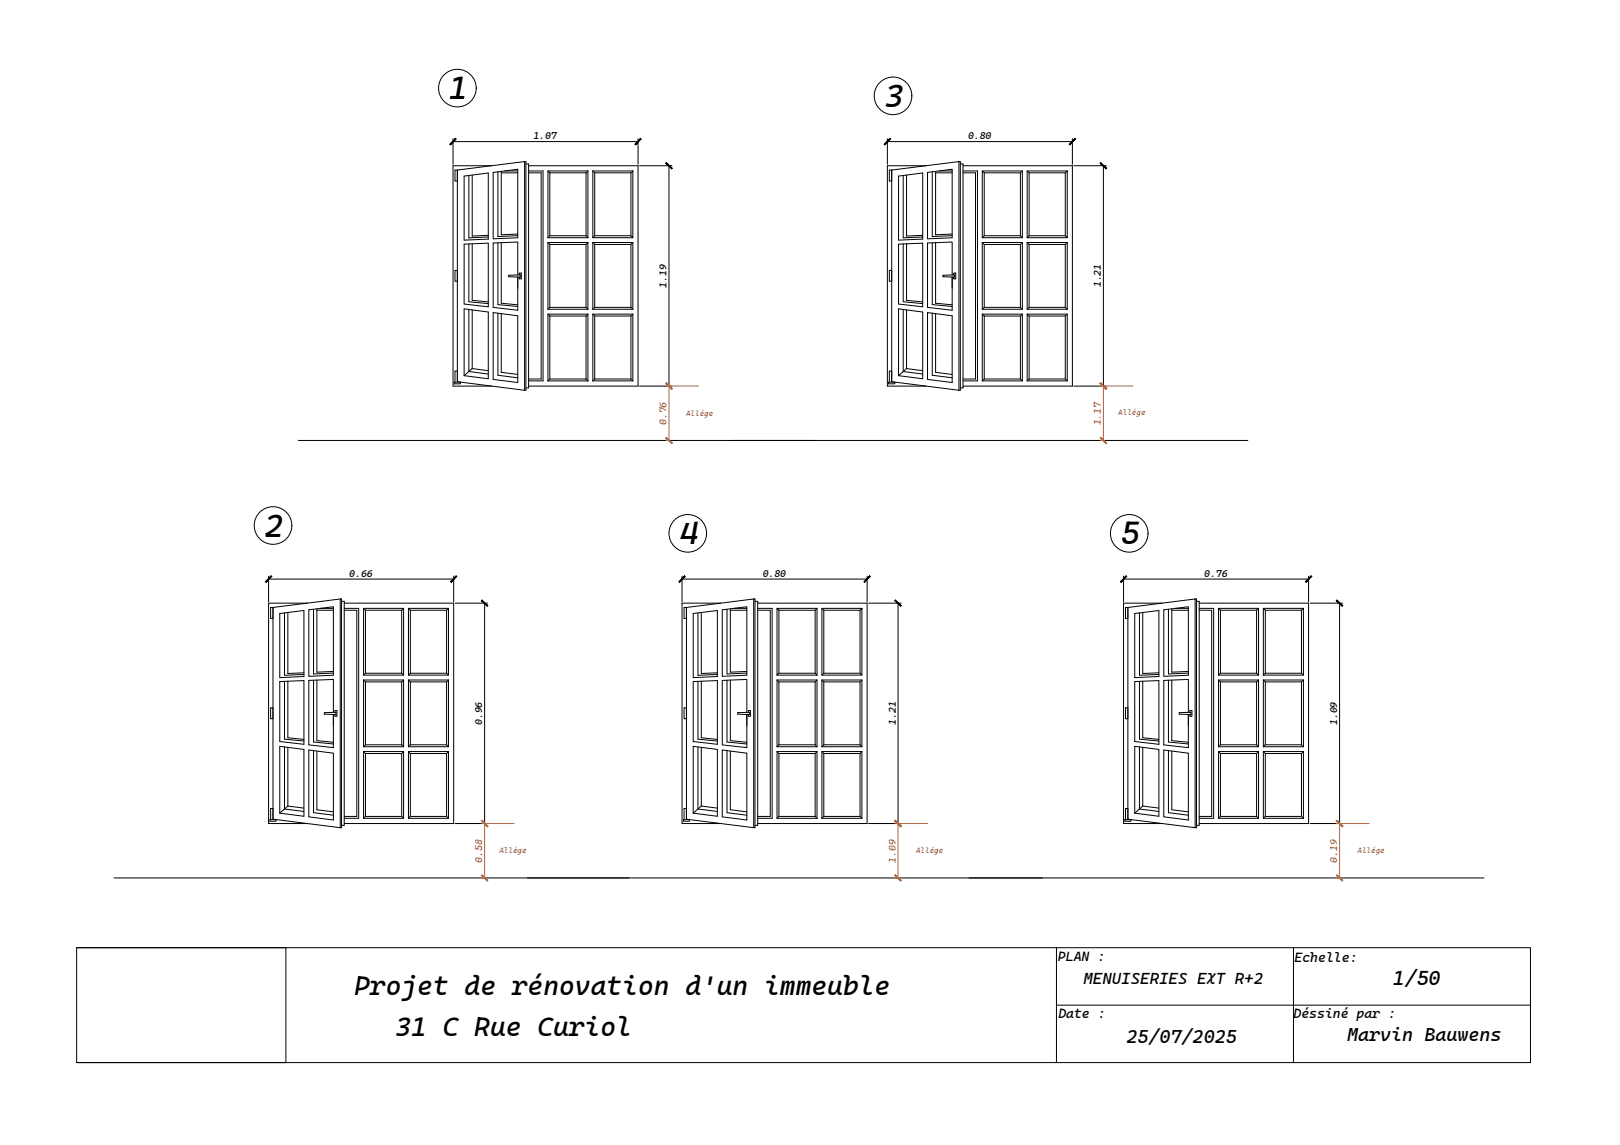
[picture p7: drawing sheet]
<svg xmlns="http://www.w3.org/2000/svg" width="420mm" height="297mm" viewBox="0 0 420 297" stroke-linecap="round" stroke-linejoin="round" font-family="sans-serif">
<!-- layer: 0 -->
<g fill="none" stroke="#000" stroke-width=".26">
<path d="M117.5 36v6.6M117.5 36.7h48M165.5 36v6.6M230.1 36.7h48M230.1 36v6.6M278.1 36v6.6M118.6 44.1v54.9l17.5 2.2M118.6 44.1h-.6v2.9h.6M120.4 45.7l6.2-.8v17.1l-6.2 .3zM121.6 45.5v16.2l5-.2M122.5 45.4v15.8l4.1-.1M127.5 43h-10v57.2h10"/>
<path d="M127.9 44.7l6.4-.8v17.8l-6.4 .3zM129.1 44.6v16.8l5.2-.3M130 44.8h4.3M130 44.5v16.4l4.3-.2M130.9 44.4h3.4M136.1 41.9l-17.5 2.2M136.1 41.9v59.3M136.1 41.9h.3v59.3h-.3M136.4 42.5h.7v58.1h-.7M137.1 43h28.4v57.2h-28.4M137.1 44.4h3.7v54.4h-3.7M137.1 44.8h3.3v53.5h-3.3"/>
<path d="M142.1 44.4h10.4M142.6 44.8v16.4l-.5 .5M142.6 44.8l-.5-.4v17.3M142.6 44.8h9.4M152 44.8v16.4M152.5 44.4v17.3M152.5 44.4l-.5 .4M153.8 44.4h10.3M153.8 44.4v17.3M153.8 44.4l.4 .4M154.2 44.8h9.4M154.2 44.8v16.4"/>
<path d="M163.6 44.8l.5-.4v17.3l-.5-.5zM165.9 43h8.4M173.5 43v57.2M231.3 44.1h-.6v2.9h.6M231.3 44.1v54.9l17.4 2.2M233 45.7l6.3-.8v17.1l-6.3 .3zM234.3 45.5v16.2l5-.2M235.1 45.4v15.8l4.2-.1M240.2 43h-10.1v57.2h10.1M240.6 44.7l6.4-.8v17.8l-6.4 .3zM241.8 44.6v16.8l5.2-.3M242.7 44.8h4.3"/>
<path d="M242.7 44.5v16.4l4.3-.2M243.6 44.4h3.4M248.7 41.9h.4v59.3h-.4M248.7 41.9l-17.4 2.2M248.7 41.9v59.3M249.1 42.5h.7v58.1h-.7M249.8 43h28.3v57.2h-28.3M249.8 44.4h3.7v54.4h-3.7M249.8 44.8h3.2v53.5h-3.2M254.8 44.4h10.4M255.3 44.8v16.4l-.5 .5M255.3 44.8l-.5-.4v17.3"/>
<path d="M255.3 44.8h9.3M264.6 44.8v16.4M265.2 44.4v17.3M265.2 44.4l-.6 .4M266.4 44.4h10.4M266.4 44.4v17.3M266.4 44.4l.5 .4M266.9 44.8h9.4M266.9 44.8v16.4M276.3 44.8l.5-.4v17.3l-.5-.5zM278.5 43h8.4M286.2 43v57.2"/>
<path d="M118 70.2h.6v2.8h-.6zM120.4 63.3l6.2-.2v16.5l-6.2-.7zM121.6 63.3v15l5 .5M122.5 63.3v14.6l4.1 .4M129.1 63v16l5.2 .5M130 63v15.7l4.3 .4M131.9 71.4l3-.1v.6l-3-.1zM134.3 71.3v-8.5l-6.4 .2v16.7l6.4 .8v-8.6M134.7 71.3v-.5h.5v1.6h-.5v-.5M142.1 62.9h10.4M142.1 61.7h10.4M142.1 62.9v17.3"/>
<path d="M142.1 62.9l.5 .5M142.6 61.2h9.4M142.6 63.4h9.4M142.6 79.7h9.4M142.6 63.4v16.3M142.6 79.7l-.5 .5M152 63.4v16.3M152 79.7l.5 .5M152 61.2l.5 .5M152.5 62.9v17.3M152.5 62.9l-.5 .5M153.8 62.9h10.3"/>
<path d="M153.8 61.7h10.3M153.8 62.9v17.3M153.8 62.9l.4 .5M154.2 61.2h9.4M154.2 63.4h9.4M154.2 79.7h9.4M154.2 63.4v16.3M154.2 79.7l-.4 .5M154.2 61.2l-.4 .5M163.6 63.4v16.3M163.6 79.7l.5 .5M164.1 62.9v17.3"/>
<path d="M164.1 62.9l-.5 .5M230.7 70.2h.6v2.8h-.6zM233 63.3l6.3-.2v16.5l-6.3-.7zM234.3 63.3v15l5 .5M235.1 63.3v14.6l4.2 .4M241.8 63v16l5.2 .5M242.7 63v15.7l4.3 .4M244.6 71.4l3-.1v.6l-3-.1zM247 71.3v-8.5l-6.4 .2v16.7l6.4 .8v-8.6M247.3 71.3v-.5h.6v1.6h-.6v-.5M254.8 62.9h10.4M254.8 61.7h10.4"/>
<path d="M254.8 62.9v17.3M254.8 62.9l.5 .5M255.3 61.2h9.3M255.3 63.4h9.3M255.3 79.7h9.3M255.3 63.4v16.3M255.3 79.7l-.5 .5M264.6 63.4v16.3M264.6 79.7l.6 .5M264.6 61.2l.6 .5M265.2 62.9v17.3M265.2 62.9l-.6 .5"/>
<path d="M266.4 62.9h10.4M266.4 61.7h10.4M266.4 62.9v17.3M266.4 62.9l.5 .5M266.9 61.2h9.4M266.9 63.4h9.4M266.9 79.7h9.4M266.9 63.4v16.3M266.9 79.7l-.5 .5M266.9 61.2l-.5 .5M276.3 63.4v16.3M276.3 79.7l.5 .5"/>
<path d="M276.8 62.9v17.3M276.8 62.9l-.5 .5M118.6 96.3h-.6v2.9M119.4 99.2v.4h-1.6v-.4h1.7M120.4 80.1l6.2 .8v17.4l-6.2-.8zM121.6 80.3v16.1l5 .6M122.5 95.6l-2.1 1.9M122.5 80.4v15.2M122.5 95.6l4.1 .6M127.9 81.1l6.4 .8v17.3l-6.4-.8zM129.1 81.2v16.2l5.2 .6M130 81.4v15.2l4.3 .5"/>
<path d="M142.1 98.8h10.4M142.1 81.5h10.4M142.1 80.2h10.4M142.1 81.5v17.3M142.1 81.5l.5 .5M142.6 82v16.3l-.5 .5M142.6 98.3h9.4M142.6 82h9.4M152 82v16.3M152 98.3l.5 .5M152.5 81.5v17.3M152.5 81.5l-.5 .5"/>
<path d="M153.8 98.8h10.3M153.8 81.5h10.3M153.8 80.2h10.3M153.8 81.5v17.3M153.8 81.5l.4 .5M154.2 98.3h9.4M154.2 82h9.4M154.2 82v16.3M154.2 98.3l-.4 .5M164.1 81.5l-.5 .5v16.3l.5 .5M164.1 81.5v17.3M231.3 96.3h-.6v2.9"/>
<path d="M232.1 99.2v.4h-1.6v-.4h1.6M233 80.1l6.3 .8v17.4l-6.3-.8zM234.3 80.3v16.1l5 .6M235.1 95.6l-2.1 1.9M235.1 80.4v15.2M235.1 95.6l4.2 .6M240.6 81.1l6.4 .8v17.3l-6.4-.8zM241.8 81.2v16.2l5.2 .6M242.7 81.4v15.2l4.3 .5M254.8 98.8h10.4M254.8 81.5h10.4M254.8 80.2h10.4"/>
<path d="M254.8 81.5v17.3M254.8 81.5l.5 .5M255.3 82v16.3l-.5 .5M255.3 98.3h9.3M255.3 82h9.3M264.6 82v16.3M264.6 98.3l.6 .5M265.2 81.5v17.3M265.2 81.5l-.6 .5M266.4 98.8h10.4M266.4 81.5h10.4M266.4 80.2h10.4"/>
<path d="M266.4 81.5v17.3M266.4 81.5l.5 .5M266.9 98.3h9.4M266.9 82h9.4M266.9 82v16.3M266.9 98.3l-.5 .5M276.8 81.5l-.5 .5v16.3l.5 .5M276.8 81.5v17.3M77.4 114.3h246.2M165.9 100.2h8.4M278.5 100.2h8.4M69.7 149.5v6.6"/>
<path d="M69.7 150.2h48M70.8 157.6v54.9l17.4 2.2M70.8 157.6h-.6v2.8h.6M72.6 159.2l6.2-.8v17.1l-6.2 .3zM73.8 159v16.2l5-.2M74.7 158.9v15.8l4.1-.2M79.7 156.5h-10v57.1h10M80.1 158.2l6.4-.8v17.8l-6.4 .3zM81.3 158.1v16.7l5.2-.2M82.2 158.3h4.3M82.2 157.9v16.5l4.3-.2M83.1 157.8h3.4"/>
<path d="M88.2 155.4l-17.4 2.2M88.2 155.4v59.3M88.2 155.4h.4v59.3h-.4M88.6 156h.7v58.1h-.7M89.3 156.5h28.4v57.1h-28.4M89.3 157.8h3.7v54.5h-3.7M89.3 158.3h3.2v53.5h-3.2M94.3 157.8h10.4M94.8 158.3v16.4l-.5 .4M94.8 158.3l-.5-.5v17.3M94.8 158.3h9.4M104.2 158.3v16.4"/>
<path d="M104.7 157.8v17.3M104.7 157.8l-.5 .5M105.9 157.8h10.4M105.9 157.8v17.3M105.9 157.8l.5 .5M106.4 158.3h9.4M106.4 158.3v16.4M116.3 157.8v17.3l-.5-.4v-16.4zM117.7 149.5v6.6M118 156.5h8.4M125.7 156.5v57.1M176.9 150.2h48"/>
<path d="M176.9 149.5v6.6M178 157.6h-.6v2.8h.6M178 157.6v54.9l17.5 2.2M179.8 159.2l6.3-.8v17.1l-6.3 .3zM181 159v16.2l5.1-.2M181.9 158.9v15.8l4.2-.2M186.9 156.5h-10v57.1h10M187.3 158.2l6.4-.8v17.8l-6.4 .3zM188.6 158.1v16.7l5.1-.2M189.4 158.3h4.3M189.4 157.9v16.5l4.3-.2M190.4 157.8h3.3"/>
<path d="M195.5 155.4h.3v59.3h-.3M195.5 155.4l-17.5 2.2M195.5 155.4v59.3M195.8 156h.7v58.1h-.7M196.5 156.5h28.4v57.1h-28.4M196.5 157.8h3.8v54.5h-3.8M196.5 158.3h3.3v53.5h-3.3M201.5 157.8h10.4M202 158.3v16.4l-.5 .4M202 158.3l-.5-.5v17.3M202 158.3h9.4M211.4 158.3v16.4"/>
<path d="M211.9 157.8v17.3M211.9 157.8l-.5 .5M213.2 157.8h10.3M213.2 157.8v17.3M213.2 157.8l.5 .5M213.7 158.3h9.4M213.7 158.3v16.4M223.5 157.8v17.3l-.4-.4v-16.4zM224.9 149.5v6.6M225.3 156.5h8.4M232.9 156.5v57.1M291.4 150.2h48"/>
<path d="M291.4 149.5v6.6M292.5 157.6h-.6v2.8h.6M292.5 157.6v54.9l17.5 2.2M294.3 159.2l6.3-.8v17.1l-6.3 .3zM295.5 159v16.2l5.1-.2M296.4 158.9v15.8l4.2-.2M301.4 156.5h-10v57.1h10M301.8 158.2l6.4-.8v17.8l-6.4 .3zM303 158.1v16.7l5.2-.2M303.9 158.3h4.3M303.9 157.9v16.5l4.3-.2M304.8 157.8h3.4"/>
<path d="M310 155.4h.3v59.3h-.3M310 155.4l-17.5 2.2M310 155.4v59.3M310.3 156h.7v58.1h-.7M311 156.5h28.4v57.1h-28.4M311 157.8h3.8v54.5h-3.8M311 158.3h3.3v53.5h-3.3M316 157.8h10.4M316.5 158.3v16.4l-.5 .4M316.5 158.3l-.5-.5v17.3M316.5 158.3h9.4M325.9 158.3v16.4"/>
<path d="M326.4 157.8v17.3M326.4 157.8l-.5 .5M327.7 157.8h10.4M327.7 157.8v17.3M327.7 157.8l.5 .5M328.2 158.3h9.3M328.2 158.3v16.4M337.5 158.3l.6-.5v17.3l-.6-.4zM339.4 149.5v6.6M339.8 156.5h8.4M347.4 156.5v57.1M72.6 176.8l6.2-.2v16.5l-6.2-.7z"/>
<path d="M73.8 176.8v15l5 .4M74.7 176.7v14.7l4.1 .4M81.3 176.5v16l5.2 .5M82.2 176.4v15.7l4.3 .5M94.3 176.4h10.4M94.3 175.1h10.4M94.3 176.4v17.3M94.3 176.4l.5 .5M94.8 174.7h9.4M94.8 176.9h9.4M94.8 176.9v16.3M104.2 176.9v16.3"/>
<path d="M104.2 174.7l.5 .4M104.7 176.4v17.3M104.7 176.4l-.5 .5M105.9 176.4h10.4M105.9 175.1h10.4M105.9 176.4v17.3M105.9 176.4l.5 .5M106.4 174.7h9.4M106.4 176.9h9.4M106.4 176.9v16.3M106.4 174.7l-.5 .4M115.8 176.9v16.3"/>
<path d="M116.3 176.4v17.3M116.3 176.4l-.5 .5M179.8 176.8l6.3-.2v16.5l-6.3-.7zM181 176.8v15l5.1 .4M181.9 176.7v14.7l4.2 .4M188.6 176.5v16l5.1 .5M189.4 176.4v15.7l4.3 .5M201.5 176.4h10.4M201.5 175.1h10.4M201.5 176.4v17.3M201.5 176.4l.5 .5M202 174.7h9.4"/>
<path d="M202 176.9h9.4M202 176.9v16.3M211.4 176.9v16.3M211.4 174.7l.5 .4M211.9 176.4v17.3M211.9 176.4l-.5 .5M213.2 176.4h10.3M213.2 175.1h10.3M213.2 176.4v17.3M213.2 176.4l.5 .5M213.7 174.7h9.4M213.7 176.9h9.4"/>
<path d="M213.7 176.9v16.3M213.7 174.7l-.5 .4M223.1 176.9v16.3M223.5 176.4v17.3M223.5 176.4l-.4 .5M294.3 176.8l6.3-.2v16.5l-6.3-.7zM295.5 176.8v15l5.1 .4M296.4 176.7v14.7l4.2 .4M303 176.5v16l5.2 .5M303.9 176.4v15.7l4.3 .5M316 176.4h10.4M316 175.1h10.4"/>
<path d="M316 176.4v17.3M316 176.4l.5 .5M316.5 174.7h9.4M316.5 176.9h9.4M316.5 176.9v16.3M325.9 176.9v16.3M325.9 174.7l.5 .4M326.4 176.4v17.3M326.4 176.4l-.5 .5M327.7 176.4h10.4M327.7 175.1h10.4M327.7 176.4v17.3"/>
<path d="M327.7 176.4l.5 .5M328.2 174.7h9.3M328.2 176.9h9.3M328.2 176.9v16.3M328.2 174.7l-.5 .4M337.5 176.9v16.3M338.1 176.4v17.3M338.1 176.4l-.6 .5M70.2 183.6h.6v2.9h-.6zM72.6 193.6l6.2 .8v17.4l-6.2-.8zM73.8 193.8v16.1l5 .6M74.7 193.9v15.2"/>
<path d="M80.1 194.6l6.4 .8v17.3l-6.4-.8zM81.3 194.7v16.1l5.2 .7M82.2 194.8v15.3M84.1 184.9l3-.1v.6l-3-.1zM86.5 184.8v-8.5l-6.4 .2v16.7l6.4 .8v-8.7M86.8 184.8v-.5h.6v1.5h-.6v-.4M94.3 195h10.4M94.3 193.7h10.4M94.3 195v17.3M94.3 195l.5 .5M94.8 195.5v16.3l-.5 .5M94.8 195.5h9.4"/>
<path d="M94.8 193.2h9.4M94.8 193.2l-.5 .5M104.2 195.5v16.3M104.2 193.2l.5 .5M104.7 195v17.3M104.7 195l-.5 .5M105.9 195h10.4M105.9 193.7h10.4M105.9 195v17.3M105.9 195l.5 .5M106.4 195.5h9.4M106.4 193.2h9.4"/>
<path d="M106.4 195.5v16.3M106.4 193.2l-.5 .5M115.8 193.2l.5 .5M116.3 195l-.5 .5v16.3l.5 .5M116.3 195v17.3M177.4 183.6h.6v2.9h-.6zM179.8 193.6l6.3 .8v17.4l-6.3-.8zM181 193.8v16.1l5.1 .6M181.9 193.9v15.2M187.3 194.6l6.4 .8v17.3l-6.4-.8zM188.6 194.7v16.1l5.1 .7M189.4 194.8v15.3l4.3 .5"/>
<path d="M191.3 184.9l3.1-.1v.6l-3.1-.1zM193.7 184.8v-8.5l-6.4 .2v16.7l6.4 .8v-8.7M194.1 184.8v-.5h.5v1.5h-.5v-.4M201.5 195h10.4M201.5 193.7h10.4M201.5 195v17.3M201.5 195l.5 .5M202 195.5v16.3l-.5 .5M202 195.5h9.4M202 193.2h9.4M202 193.2l-.5 .5M211.4 195.5v16.3"/>
<path d="M211.4 193.2l.5 .5M211.9 195v17.3M211.9 195l-.5 .5M213.2 195h10.3M213.2 193.7h10.3M213.2 195v17.3M213.2 195l.5 .5M213.7 195.5h9.4M213.7 193.2h9.4M213.7 195.5v16.3M213.7 193.2l-.5 .5M223.1 193.2l.4 .5"/>
<path d="M223.5 195l-.4 .5v16.3l.4 .5M223.5 195v17.3M291.9 183.6h.6v2.9h-.6zM294.3 193.6l6.3 .8v17.4l-6.3-.8zM295.5 193.8v16.1l5.1 .6M296.4 193.9v15.2M301.8 194.6l6.4 .8v17.3l-6.4-.8zM303 194.7v16.1l5.2 .7M303.9 194.8v15.3l4.3 .5M305.8 184.9l3.1-.1v.6l-3.1-.1zM308.2 184.8v-8.5l-6.4 .2v16.7l6.4 .8v-8.7M308.6 184.8v-.5h.5v1.5h-.5v-.4"/>
<path d="M316 195h10.4M316 193.7h10.4M316 195v17.3M316 195l.5 .5M316.5 195.5v16.3l-.5 .5M316.5 195.5h9.4M316.5 193.2h9.4M316.5 193.2l-.5 .5M325.9 195.5v16.3M325.9 193.2l.5 .5M326.4 195v17.3M326.4 195l-.5 .5"/>
<path d="M327.7 195h10.4M327.7 193.7h10.4M327.7 195v17.3M327.7 195l.5 .5M328.2 195.5h9.3M328.2 193.2h9.3M328.2 195.5v16.3M328.2 193.2l-.5 .5M337.5 193.2l.6 .5M338.1 195l-.6 .5v16.3l.6 .5M338.1 195v17.3M70.8 209.7h-.6v2.9"/>
<path d="M71.6 212.6v.4h-1.6v-.4h1.6M74.7 209.1l-2.1 1.9M74.7 209.1l4.1 .5M82.2 210.1l4.3 .5M94.3 212.3h10.4M94.8 211.8h9.4M104.2 211.8l.5 .5M105.9 212.3h10.4M106.4 211.8h9.4M106.4 211.8l-.5 .5M118 213.6h8.4M178 209.7h-.6v2.9"/>
<path d="M178.8 212.6v.4h-1.6v-.4h1.7M181.9 209.1l-2.1 1.9M181.9 209.1l4.2 .5M201.5 212.3h10.4M202 211.8h9.4M211.4 211.8l.5 .5M213.2 212.3h10.3M213.7 211.8h9.4M213.7 211.8l-.5 .5M225.3 213.6h8.4M292.5 209.7h-.6v2.9M293.3 212.6v.4h-1.6v-.4h1.7"/>
<path d="M296.4 209.1l-2.1 1.9M296.4 209.1l4.2 .5M316 212.3h10.4M316.5 211.8h9.4M325.9 211.8l.5 .5M327.7 212.3h10.4M328.2 211.8h9.3M328.2 211.8l-.5 .5M339.8 213.6h8.4M29.6 227.8h355.3M19.9 245.9h54.2v29.8h-54.2zM19.9 245.9h254.1"/>
<path d="M274 245.9h122.9v29.8h-122.9zM335.5 245.9v29.8M19.9 275.7h254.1M274 260.8h122.9"/>
<circle cx="118.6" cy="22.9" r="4.9"/>
<circle cx="231.6" cy="24.9" r="4.9"/>
<circle cx="70.8" cy="136.3" r="4.9"/>
<circle cx="178.4" cy="138.4" r="4.9"/>
<circle cx="292.9" cy="138.4" r="4.9"/>
</g>
<g fill="#000" stroke="#000" stroke-width=".26">
<path d="M118.2 35.9l-1.4 1.7 1.5-1.5zM116.6 37.4l1.6-1.5-1.4 1.7z"/>
<path d="M164.7 37.4l.1 .2 1.4-1.7zM166.2 35.9l.1 .2-1.5 1.5z"/>
<path d="M230.8 35.9l-1.3 1.7 1.5-1.5zM229.3 37.4l1.5-1.5-1.3 1.7z"/>
<path d="M277.3 37.4l.2 .2 1.3-1.7zM278.8 35.9l.2 .2-1.5 1.5z"/>
<path d="M172.7 42.3l1.5 1.5 .1-.1zM172.7 42.3l.1-.1 1.5 1.5z"/>
<path d="M285.3 42.3l1.5 1.5 .2-.1zM285.3 42.3l.2-.1 1.5 1.5z"/>
<path d="M172.7 99.5l1.6 1.3-1.5-1.5zM172.7 99.5l1.6 1.3-.1 .2z"/>
<path d="M285.5 99.3l-.2 .2 1.7 1.3zM285.3 99.5l1.7 1.3-.2 .2z"/>
<path d="M70.3 149.4l-1.3 1.7 1.5-1.6zM68.8 150.9l1.5-1.5-1.3 1.7z"/>
<path d="M116.8 150.9l.2 .2 1.3-1.7zM118.3 149.4l.2 .1-1.5 1.6z"/>
<path d="M124.9 155.8l1.5 1.5 .1-.2zM125 155.6l1.5 1.5-1.6-1.3z"/>
<path d="M177.6 149.4l-1.4 1.7 1.5-1.6zM176.1 150.9l1.5-1.5-1.4 1.7z"/>
<path d="M224.1 150.9l.1 .2 1.4-1.7zM225.6 149.4l.1 .1-1.5 1.6z"/>
<path d="M232.1 155.8l1.5 1.5 .1-.2zM232.2 155.6l1.5 1.5-1.6-1.3z"/>
<path d="M292.1 149.4l-1.4 1.7 1.5-1.6zM290.6 150.9l1.5-1.5-1.4 1.7z"/>
<path d="M338.6 150.9l.1 .2 1.4-1.7zM340.1 149.4l.1 .1-1.5 1.6z"/>
<path d="M346.6 155.8l1.5 1.5 .2-.2zM346.6 155.8l.2-.2 1.5 1.5z"/>
<path d="M124.9 213l1.6 1.3-1.5-1.5zM124.9 213l1.6 1.3-.1 .2z"/>
<path d="M232.1 213l1.6 1.3-1.5-1.5zM232.1 213l1.6 1.3-.1 .2z"/>
<path d="M346.6 213l1.7 1.3-1.5-1.5zM346.6 213l1.7 1.3-.2 .2z"/>
</g>
<g fill="none" stroke="#f26722" stroke-width=".26">
<path d="M172.8 100.2h8.4M172.8 114.3h.4M173.5 100.2v14.1M285.4 100.2h8.4M285.4 114.3h.4M286.2 100.2v14.1M124.9 213.6h8.5M125.7 213.6v14.2M232.2 213.6h8.4M232.9 213.6v14.2M346.7 213.6h8.4M347.4 213.6v14.2"/>
<path d="M124.9 227.8h.4M232.2 227.8h.4M346.7 227.8h.4"/>
</g>
<g fill="#f26722" stroke="#f26722" stroke-width=".26">
<path d="M172.7 99.5l1.5 1.5 .1-.2zM172.7 99.5l.1-.2 1.5 1.5z"/>
<path d="M172.8 113.4l-.1 .2 1.6 1.3zM172.7 113.6l1.6 1.3-.1 .2z"/>
<path d="M285.3 99.5l1.5 1.5 .2-.2zM285.3 99.5l.2-.2 1.5 1.5z"/>
<path d="M285.5 113.4l-.2 .2 1.7 1.3zM285.3 113.6l1.7 1.3-.2 .2z"/>
<path d="M124.9 213l1.5 1.5 .1-.2zM124.9 213l.1-.2 1.5 1.5z"/>
<path d="M125 226.9l-.1 .2 1.6 1.3zM124.9 227.1l1.6 1.3-.1 .2z"/>
<path d="M232.1 213l1.5 1.5 .1-.2zM232.1 213l.1-.2 1.5 1.5z"/>
<path d="M232.2 226.9l-.1 .2 1.6 1.3zM232.1 227.1l1.6 1.3-.1 .2z"/>
<path d="M346.6 213l1.5 1.5 .2-.2zM346.6 213l.2-.2 1.5 1.5z"/>
<path d="M346.8 226.9l-.2 .2 1.7 1.3zM346.6 227.1l1.7 1.3-.2 .2z"/>
</g>
<g font-size="8.4">
<text x="116.4" y="25.7">1</text>
<text x="229.5" y="27.8">3</text>
<text x="68.6" y="139.2">2</text>
<text x="176.3" y="141.2">4</text>
<text x="290.7" y="141.2">5</text>
</g>
<g font-size="7">
<text x="91.9" y="258.2">Projet de rénovation d'un immeuble</text>
<text x="102.6" y="268.8">31 C Rue Curiol</text>
</g>
<text font-size="5.3" x="361.2" y="255.6">1/50</text>
<g font-size="4.9">
<text x="292.1" y="270.6">25/07/2025</text>
<text x="349.4" y="270.2">Marvin Bauwens</text>
</g>
<text font-size="4.2" x="281" y="255.3">MENUISERIES EXT R+2</text>
<g font-size="3.5">
<text x="274.4" y="249.4">PLAN :</text>
<text x="335.7" y="249.5">Echelle:</text>
<text x="274.5" y="264.1">Date :</text>
<text x="335.5" y="264.1">Déssiné par :</text>
</g>
<g font-size="2.6">
<text x="138.3" y="36.1">1.07</text>
<text x="251.1" y="36.1">0.80</text>
<text x="172.9" y="74.6" transform="rotate(-90 172.9 74.6)">1.19</text>
<text x="285.5" y="74.5" transform="rotate(-90 285.5 74.5)">1.21</text>
<text x="90.6" y="149.6">0.66</text>
<text x="197.8" y="149.6">0.80</text>
<text x="312.3" y="149.6">0.76</text>
<text x="125.1" y="188.1" transform="rotate(-90 125.1 188.1)">0.96</text>
<text x="232.3" y="188" transform="rotate(-90 232.3 188)">1.21</text>
<text x="346.8" y="188.1" transform="rotate(-90 346.8 188.1)">1.09</text>
</g>
<g font-size="2.6" fill="#f26722">
<text x="172.9" y="110.3" transform="rotate(-90 172.9 110.3)">0.76</text>
<text x="285.5" y="110.4" transform="rotate(-90 285.5 110.4)">1.17</text>
<text x="125.1" y="223.8" transform="rotate(-90 125.1 223.8)">0.58</text>
<text x="232.3" y="223.8" transform="rotate(-90 232.3 223.8)">1.09</text>
<text x="346.8" y="223.8" transform="rotate(-90 346.8 223.8)">0.19</text>
</g>
<g font-size="2" fill="#f26722">
<text x="290" y="107.6">Allége</text>
<text x="177.9" y="108">Allége</text>
<text x="129.5" y="221.2">Allége</text>
<text x="237.6" y="221.2">Allége</text>
<text x="352.1" y="221.2">Allége</text>
</g>
</svg>
